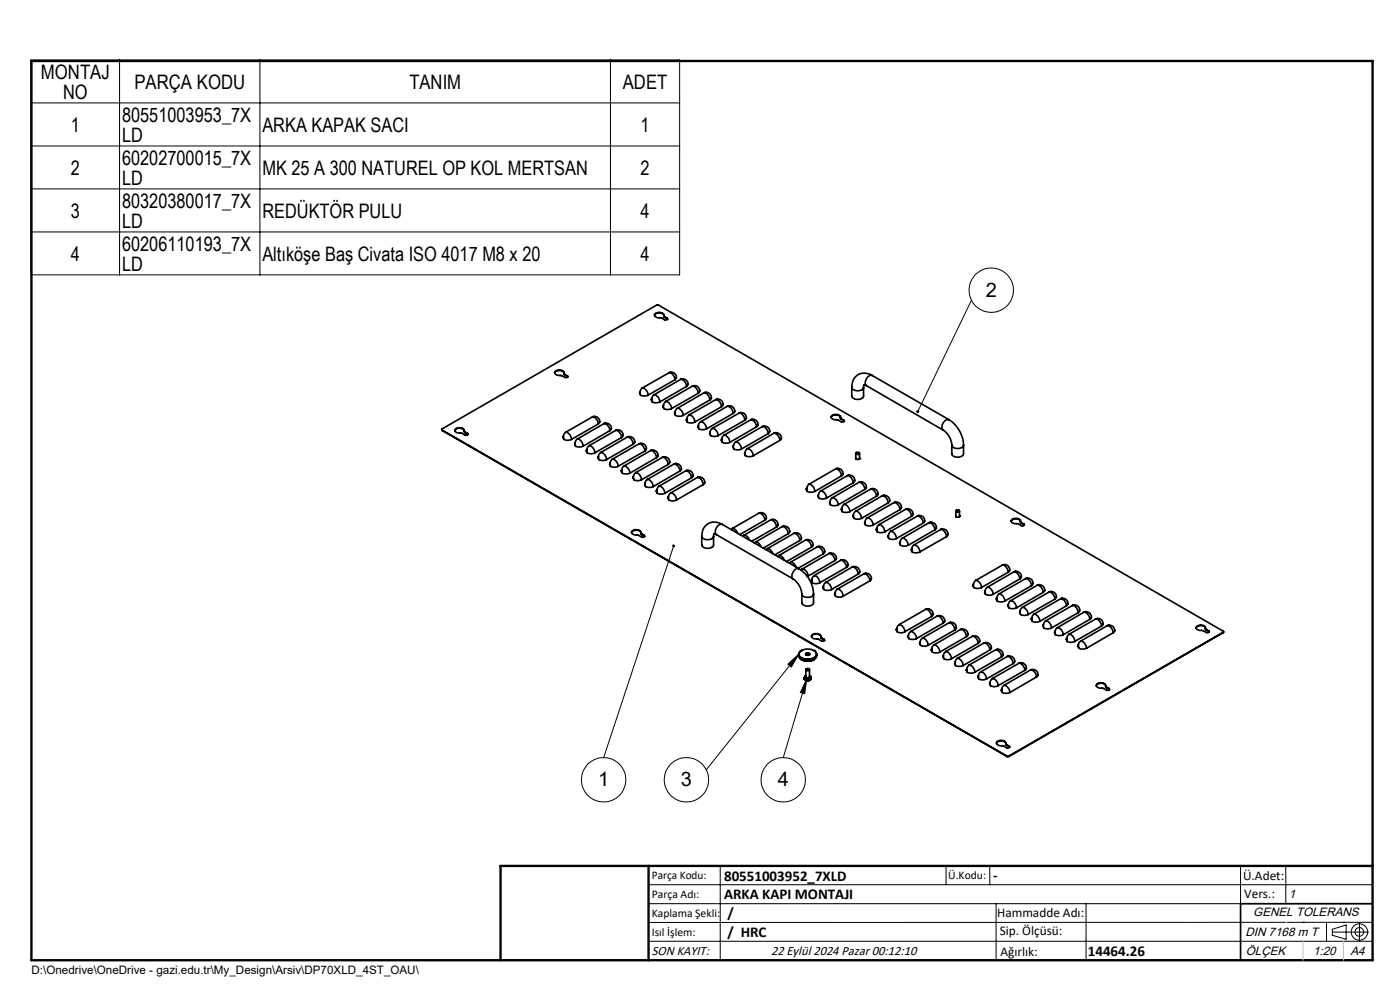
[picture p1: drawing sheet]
<svg xmlns="http://www.w3.org/2000/svg" width="297mm" height="210mm" viewBox="0 0 297 210" stroke-linecap="round" stroke-linejoin="round" font-family="sans-serif">
<g fill="none" stroke="#000" stroke-width=".35">
<path d="M117.7 79.1a1.19 1.19 0 0 1 2 0M119.7 79.2a1.11 1.11 0 0 0-1-.7 1.11 1.11 0 0 0-1 .5 1.6 1.6 0 0 0 1.4 .7l.7 .3a.32 .32 0 0 0 .4 .2 .32 .32 0 0 0 .2-.5M119.7 79.2l.1 .2M119.7 79.2l.1 .3M119.8 79.4l.6 .3M119.8 79.4v.1M119.8 79.5l.6 .3M120.4 79.8l.1 .1M120.4 79.7v.1M138.9 66.9a1.19 1.19 0 0 1 1.9 0M140.8 66.9a1.09 1.09 0 0 0-1.7-.5 .5 .5 0 0 0-.2 .6 .5 .5 0 0 0 .5 .4h.8l.8 .4a.38 .38 0 0 0 .4 .1 .38 .38 0 0 0 .2-.4h-.1M140.8 66.9l.2 .3"/>
<path d="M140.8 66.9l.2 .4M141 67.2l.5 .3M141 67.2v.1M141 67.3l.5 .3M141.5 67.6l.1 .1M141.5 67.5v.1M142 79a1.01 1.01 0 0 1 1.2 .3 1.01 1.01 0 0 1 .1 1.2l-.1 .1M142 79a1.5 1.5 0 0 1 1.2 1.6M142 79l-5.7 3.3M185 79.6a2.73 2.73 0 0 0-3-.1 2.73 2.73 0 0 0-1.3 2.7M185 79.6a1.43 1.43 0 0 0-1.2 2.2M185 79.6l16.3 9.4"/>
<path d="M93.7 91.1l.1 .2M93.8 91.2v-.2l45.8-26.3 119.9 69.2v.2M93.8 91.2l119.8 69.2M93.8 91.2v.1M93.8 91.3l119.8 69.2M96.5 91.4a1.22 1.22 0 0 1 2 0M98.5 91.4a1.13 1.13 0 0 0-1.9-.3 .65 .65 0 0 0 .1 .7 .65 .65 0 0 0 .7 .1h.6l.6 .4a.33 .33 0 0 0 .5 .1 .33 .33 0 0 0 .1-.5M98.5 91.4l.1 .2M98.5 91.4l.1 .3M98.6 91.6l.6 .3M98.6 91.6v.1M98.6 91.7l.6 .4"/>
<path d="M99.2 92.1l.1 .1M99.2 91.9v.2M119.5 92.5l-.1 .2 .2 .3M119.5 92.6v.2M120 91.7a1.07 1.07 0 0 0-.2 1.6l.6 .1 .8-.2M120 91.7a1.56 1.56 0 0 1 1.2 1.5M122 94l-.1 .2M122 93.9v.6M122.5 93.1a1.11 1.11 0 0 0-.2 1.6l.8 .1 .6-.2M122.5 93.1a1.48 1.48 0 0 1 1.2 1.5M124.5 95.5l-.1 .2M124.5 95.3v.6"/>
<path d="M125 94.5a1.11 1.11 0 0 0-.3 1.7l.7 .1 .8-.2M125 94.5a1.5 1.5 0 0 1 1.2 1.6M125.7 88.4a1.02 1.02 0 0 1 1.2 .3 1.02 1.02 0 0 1 .1 1.1l-.1 .1M125.7 88.4a1.5 1.5 0 0 1 1.2 1.5M125.7 88.4l-5.7 3.3M126.9 89.9l-5.7 3.3M127 96.8l-.1 .3 .1 .2M127 96.9l-.1 .2M127.5 96a1.07 1.07 0 0 0-.3 1.6l.9 .1 .6-.2M127.5 96a1.5 1.5 0 0 1 1.2 1.5M128.2 89.8a1.02 1.02 0 0 1 1.1 .3 1.02 1.02 0 0 1 .2 1.2l-.1 .1M128.2 89.8a1.5 1.5 0 0 1 1.2 1.6"/>
<path d="M128.2 89.8l-5.7 3.3M129.4 91.4l-5.7 3.2M129.4 98.2l-.1 .3 .2 .2M129.4 98.3l-.1 .2M129.9 97.4a1.11 1.11 0 0 0-.2 1.6l.6 .1 .8-.2M129.9 97.4a1.5 1.5 0 0 1 1.2 1.5M130.6 91.3a1 1 0 0 1 1.3 .2 1 1 0 0 1 0 1.3M130.6 91.3a1.56 1.56 0 0 1 1.3 1.5M130.6 91.3l-5.6 3.2M131.9 92.8l-5.7 3.3M131.9 99.6l-.1 .3 .1 .3M131.9 99.8l-.1 .1"/>
<path d="M132.4 98.8a1.07 1.07 0 0 0-.2 1.6l.8 .1 .6-.1M132.4 98.8a1.56 1.56 0 0 1 1.2 1.6M133.1 92.7a1.04 1.04 0 0 1 1.2 .2 1.04 1.04 0 0 1 .2 1.2l-.2 .1M133.1 92.7a1.56 1.56 0 0 1 1.2 1.5M133.1 92.7l-5.6 3.3M134.3 94.2l-5.6 3.3M135.6 94.1a1.03 1.03 0 0 1 1.2 .2 1.03 1.03 0 0 1 .1 1.3l-.1 .1M135.6 94.1a1.56 1.56 0 0 1 1.2 1.6M135.6 94.1l-5.7 3.3M135.8 83.1l-.1 .3 .1 .2M135.8 83.2l-.1 .2M136.3 82.3a1.07 1.07 0 0 0-.2 1.6l.6 .1 .8-.2"/>
<path d="M136.3 82.3a1.56 1.56 0 0 1 1.2 1.5M136.8 95.7l-5.7 3.2M138 95.6a1.04 1.04 0 0 1 1.2 .2 1.04 1.04 0 0 1 .2 1.2l-.1 .1M138 95.6a1.56 1.56 0 0 1 1.3 1.5M138 95.6l-5.6 3.2M138.3 84.7l-.1 .1M138.3 84.5v.5M138.7 83.7a1.11 1.11 0 0 0-.2 1.6l.9 .1 .6-.1M138.7 83.7a1.48 1.48 0 0 1 1.3 1.6M139.3 97.1l-5.7 3.3M140.5 97a1.01 1.01 0 0 1 1.2 .2 1.01 1.01 0 0 1 .2 1.2l-.2 .1M140.5 97a1.5 1.5 0 0 1 1.2 1.5"/>
<path d="M140.5 97l-5.6 3.3M140.7 86.1v.2M140.8 86v.5M141.3 85.2a1.11 1.11 0 0 0-.3 1.6l.6 .1 .9-.2M141.3 85.2a1.5 1.5 0 0 1 1.2 1.5M141.7 98.5l-5.6 3.3M143 98.4a1.02 1.02 0 0 1 1.2 .2 1.02 1.02 0 0 1 .2 1.2l-.2 .1M143 98.4a1.5 1.5 0 0 1 1.2 1.5M143 98.4l-5.7 3.3M143.2 80.6l-5.7 3.2M143.2 87.4l-.1 .4 .2 .1M143.2 87.5l-.1 .2"/>
<path d="M143.7 86.6a1.07 1.07 0 0 0-.2 1.6l.9 .1 .5-.2M143.7 86.6a1.5 1.5 0 0 1 1.2 1.5M144.2 99.9l-5.6 3.3M144.4 80.5a1.02 1.02 0 0 1 1.2 .2 1.02 1.02 0 0 1 .2 1.2l-.2 .1M144.4 80.5a1.5 1.5 0 0 1 1.2 1.5M144.4 80.5l-5.7 3.2M145.5 99.9a.98 .98 0 0 1 1.2 .2 .98 .98 0 0 1 0 1.3M145.5 99.9a1.5 1.5 0 0 1 1.2 1.5M145.5 99.9l-5.7 3.2M145.6 82l-5.6 3.3M145.7 88.8l-.1 .3 .1 .3M145.7 88.9l-.1 .2"/>
<path d="M146.2 88a1.11 1.11 0 0 0-.3 1.6l.7 .1 .8-.2M146.2 88a1.5 1.5 0 0 1 1.2 1.5M146.9 81.9a.99 .99 0 0 1 1.3 .2 .99 .99 0 0 1-.1 1.3M146.9 81.9a1.56 1.56 0 0 1 1.2 1.5M146.9 81.9l-5.6 3.3M148.1 83.4l-5.6 3.3M148.2 90.2l-.1 .3 .1 .3M148.2 90.4l-.1 .1M148.7 89.5a1.07 1.07 0 0 0-.3 1.5l.9 .1 .6-.1M148.7 89.5a1.56 1.56 0 0 1 1.2 1.5M149.4 83.3a1.04 1.04 0 0 1 1.2 .2 1.04 1.04 0 0 1 .1 1.2l-.1 .1M149.4 83.3a1.56 1.56 0 0 1 1.2 1.5"/>
<path d="M149.4 83.3l-5.7 3.3M150.6 84.8l-5.7 3.3M150.6 91.7l-.1 .2 .2 .3M150.6 91.8v.2M151.1 90.9a1.07 1.07 0 0 0-.2 1.6l.7 .1 .8-.2M151.1 90.9a1.56 1.56 0 0 1 1.3 1.5M151.8 84.8a1.03 1.03 0 0 1 1.3 .2 1.03 1.03 0 0 1 .1 1.2l-.1 .1M151.8 84.8a1.56 1.56 0 0 1 1.3 1.5M151.8 84.8l-5.6 3.2M153.1 86.3l-5.7 3.2M153.1 93.2l-.1 .2M153.1 93.1v.5"/>
<path d="M153.6 92.3a1.04 1.04 0 0 0-.2 1.6l.8 .1 .6-.2M153.6 92.3a1.56 1.56 0 0 1 1.2 1.5M154.3 86.2a1.04 1.04 0 0 1 1.2 .2 1.04 1.04 0 0 1 .2 1.2l-.2 .1M154.3 86.2a1.48 1.48 0 0 1 1.2 1.5M154.3 86.2l-5.6 3.3M155.5 87.7l-5.6 3.3M155.6 94.6l-.1 .3M155.6 94.5v.6M156.1 93.7a1.11 1.11 0 0 0-.2 1.6l.6 .2 .8-.3M156.1 93.7a1.5 1.5 0 0 1 1.2 1.5M156.8 87.6a1.01 1.01 0 0 1 1.2 .2 1.01 1.01 0 0 1 .2 1.2l-.2 .1M156.8 87.6a1.5 1.5 0 0 1 1.2 1.5"/>
<path d="M156.8 87.6l-5.7 3.3M158 89.1l-5.6 3.3M158 96.1v.2M158.1 95.9l-.1 .4 .1 .2M158.6 95.2a1.07 1.07 0 0 0-.3 1.6l.9 .1 .6-.2M158.6 95.2a1.5 1.5 0 0 1 1.2 1.5M159.3 89a1.02 1.02 0 0 1 1.2 .3 1.02 1.02 0 0 1 .1 1.1l-.1 .1M159.3 89a1.5 1.5 0 0 1 1.2 1.5M159.3 89l-5.7 3.3M160.5 90.5l-5.7 3.3M161.7 90.5a.98 .98 0 0 1 1.3 .2 .98 .98 0 0 1-.1 1.3M161.7 90.5a1.5 1.5 0 0 1 1.2 1.5"/>
<path d="M161.7 90.5l-5.6 3.2M162.9 92l-5.6 3.2M164.2 91.9a1.04 1.04 0 0 1 1.2 .2 1.04 1.04 0 0 1 .2 1.2l-.1 .1M164.2 91.9a1.56 1.56 0 0 1 1.3 1.5M164.2 91.9l-5.6 3.3M165.5 93.4l-5.7 3.3M176.3 88.5a1.22 1.22 0 0 1 2 0M177.3 99.4a1.02 1.02 0 0 1 1.2 .3 1.02 1.02 0 0 1 .1 1.2l-.1 .1M177.3 99.4a1.5 1.5 0 0 1 1.2 1.6M177.3 99.4l-5.7 3.3M178.3 88.5a1.13 1.13 0 0 0-1.9-.2 .65 .65 0 0 0 .2 .6 .65 .65 0 0 0 .7 .1l.5 .1 .6 .4a.32 .32 0 0 0 .5 .1 .32 .32 0 0 0 .1-.5M178.3 88.5l.1 .3"/>
<path d="M178.3 88.6l.1 .3M178.4 88.8l.6 .3M178.4 88.8v.1M178.4 88.9l.6 .3M179 89.2l.1 .2M179 89.1v.1M180.7 82.2v1.8a1.43 1.43 0 0 0 2.5 0v-1.8M180.7 82.2a1.43 1.43 0 0 0 2.5 0M181.5 97.3h.1M181.5 97.1a.42 .42 0 0 0 .4 .4 .42 .42 0 0 0 .5-.4M181.5 96.2v1.1M181.7 96h.1a.28 .28 0 0 1 .3-.1 .28 .28 0 0 1 .1 .4h-.5z"/>
<path d="M181.7 96h.1M182.2 96a.23 .23 0 0 1 .1 .3 .23 .23 0 0 1-.3 .1l-.5-.2 .2-.2M182.4 97.3h.1M182.4 96.2v1.1M183.8 81.8a.35 .35 0 0 0-.5-.1 .35 .35 0 0 0-.1 .5M183.8 81.8l16.3 9.4M200.1 91.2a4.3 4.3 0 0 1 1.8 3.2v1.9a1.43 1.43 0 0 0 2.2 .4l.3-.3v-2M201.3 89a6.8 6.8 0 0 1 3.1 5.4M201.3 89a1.45 1.45 0 0 0-1.2 2.2M204.4 94.4a1.4 1.4 0 0 1-2.2 .5l-.3-.5M134 113a1.19 1.19 0 0 1 2 0M134.4 101.1l-.1 .2 .1 .3"/>
<path d="M134.4 101.2l-.1 .2M134.9 100.3a1.07 1.07 0 0 0-.2 1.6l.6 .1 .8-.2M134.9 100.3a1.56 1.56 0 0 1 1.2 1.5M136 113.1l.1 .3M136.1 113.2a1.07 1.07 0 0 0-1-.9 1.07 1.07 0 0 0-1.1 .7 1.91 1.91 0 0 0 1.5 .6l.6 .3a.32 .32 0 0 0 .4 .1 .32 .32 0 0 0 .2-.4M136.1 113.2l.6 .4M136.1 113.2v.2M136.1 113.4l.6 .3M136.7 113.7l.1 .1M136.7 113.6v.1M136.8 102.6v.2M136.9 102.5v.5"/>
<path d="M137.3 101.7a1.04 1.04 0 0 0-.2 1.6l.9 .1 .6-.2M137.3 101.7a1.56 1.56 0 0 1 1.3 1.5M139.3 104.1l-.1 .1M139.3 103.9v.5M139.8 103.1a1.11 1.11 0 0 0-.2 1.6l.6 .1 .8-.2M139.8 103.1a1.5 1.5 0 0 1 1.2 1.5M141.8 105.5l-.1 .1M141.8 105.3l-.1 .4 .2 .2M142.3 104.6a1.07 1.07 0 0 0-.2 1.5l.8 .1 .6-.1M142.3 104.6a1.5 1.5 0 0 1 1.2 1.5M146.7 101.4l-5.7 3.2M148 101.3a1.04 1.04 0 0 1 1.2 .2 1.04 1.04 0 0 1 .1 1.2l-.1 .1"/>
<path d="M148 101.3a1.56 1.56 0 0 1 1.2 1.5M148 101.3l-5.7 3.3M148.9 113.8v1.8a1.52 1.52 0 0 0 2.4 .2l.1-2M148.9 113.8a1.5 1.5 0 0 0 2.5 0M149.2 102.8l-5.7 3.3M152 113.4a.31 .31 0 0 0-.4-.2 .31 .31 0 0 0-.2 .3v.3M152 113.4l16.2 9.4M153.2 111.3a2.75 2.75 0 0 0-3-.2 2.75 2.75 0 0 0-1.3 2.7M153.2 111.3a1.43 1.43 0 0 0-1.2 2.1M153.2 111.3l16.3 9.3M155.4 112.1l-.3 .3M155.4 112.1a1.48 1.48 0 0 1 1.1 1"/>
<path d="M157.9 113.5l-.3 .3M157.9 113.5a1.37 1.37 0 0 1 1.1 1.1M160.3 115l-.2 .2M160.3 115a1.39 1.39 0 0 1 1.2 1M161 108.8a1.02 1.02 0 0 1 1.2 .2 1.02 1.02 0 0 1 .2 1.2l-.2 .1M161 108.8a1.5 1.5 0 0 1 1.2 1.5M161 108.8l-5.6 3.3M162.2 110.3l-5.2 3.1M162.8 116.4l-.3 .2M162.8 116.4a1.37 1.37 0 0 1 1.1 1M163.5 110.3a1 1 0 0 1 1.3 .2 1 1 0 0 1-.1 1.3M163.5 110.3a1.56 1.56 0 0 1 1.2 1.5"/>
<path d="M163.5 110.3l-5.6 3.2M164.7 111.8l-5.2 3M165.3 117.8l-.3 .3M165.3 117.8a1.39 1.39 0 0 1 1.1 1M166 111.7a1.04 1.04 0 0 1 1.2 .2 1.04 1.04 0 0 1 .2 1.2l-.2 .1M166 111.7a1.56 1.56 0 0 1 1.2 1.5M166 111.7l-5.7 3.3M167.2 113.2l-5.3 3.1M167.7 119.2l-.2 .3M167.7 119.2a1.37 1.37 0 0 1 1.2 1.1M168.5 113.1a1.04 1.04 0 0 1 1.2 .2 1.04 1.04 0 0 1 .1 1.2l-.1 .1M168.5 113.1a1.56 1.56 0 0 1 1.2 1.5"/>
<path d="M168.5 113.1l-5.7 3.3M169.7 114.6l-5.3 3.1M170.9 114.5a1.04 1.04 0 0 1 1.2 .2 1.04 1.04 0 0 1 .2 1.2l-.1 .2M170.9 114.5a1.48 1.48 0 0 1 1.3 1.6M170.9 114.5l-5.6 3.3M171.1 103.6v.2M171.2 103.5v.5M171.6 102.7a1.11 1.11 0 0 0-.2 1.6l.9 .1 .6-.2M171.6 102.7a1.48 1.48 0 0 1 1.3 1.5M172.2 116.1l-5.3 3M173.4 116a1.02 1.02 0 0 1 1.2 .2 1.02 1.02 0 0 1 .2 1.2l-.2 .1M173.4 116a1.5 1.5 0 0 1 1.2 1.5"/>
<path d="M173.4 116l-5.7 3.2M173.6 105.1l-.1 .2M173.6 104.9v.6M174.1 104.1a1.11 1.11 0 0 0-.2 1.7l.6 .1 .8-.3M174.1 104.1a1.5 1.5 0 0 1 1.2 1.5M174.6 117.5l-5.3 3M175.9 117.4a1.02 1.02 0 0 1 1.2 .2 1.02 1.02 0 0 1 .1 1.2l-.1 .1M175.9 117.4a1.5 1.5 0 0 1 1.2 1.5M175.9 117.4l-5.7 3.3M176.1 106.4l-.1 .2 .1 .3M176.1 106.5l-.1 .2M176.6 105.6a1.07 1.07 0 0 0-.2 1.6l.8 .1 .6-.2"/>
<path d="M176.6 105.6a1.5 1.5 0 0 1 1.2 1.5M177.1 118.9l-5.7 3.3M178.4 118.8a1.04 1.04 0 0 1 1.2 .2 1.04 1.04 0 0 1 .1 1.3l-.1 .1M178.4 118.8a1.5 1.5 0 0 1 1.2 1.6M178.4 118.8l-5.7 3.3M178.5 101l-5.6 3.2M178.6 107.8l-.1 .2 .1 .3M178.6 107.9l-.1 .2M179.1 107a1.11 1.11 0 0 0-.3 1.6l.7 .1 .8-.2M179.1 107a1.56 1.56 0 0 1 1.2 1.5M179.8 100.9a.99 .99 0 0 1 1.2 .2 .99 .99 0 0 1 0 1.3M179.8 100.9a1.56 1.56 0 0 1 1.2 1.5"/>
<path d="M179.8 100.9l-5.7 3.2M181 102.4l-5.7 3.2M181 109.2l-.1 .3 .2 .2M181 109.4l-.1 .1M181.5 108.4a1.04 1.04 0 0 0-.2 1.6l.9 .1 .6-.1M181.5 108.4a1.56 1.56 0 0 1 1.3 1.6M182.2 102.3a1.04 1.04 0 0 1 1.2 .2 1.04 1.04 0 0 1 .2 1.2l-.1 .1M182.2 102.3a1.56 1.56 0 0 1 1.3 1.5M182.2 102.3l-5.6 3.3M183.5 103.8l-5.7 3.3M183.5 110.7l-.1 .2 .2 .3M183.5 110.8l-.1 .2"/>
<path d="M184 109.8a1.07 1.07 0 0 0-.2 1.7l.6 .1 .8-.2M184 109.8a1.56 1.56 0 0 1 1.2 1.6M184.7 103.7a1.03 1.03 0 0 1 1.2 .2 1.03 1.03 0 0 1 .2 1.3l-.2 .1M184.7 103.7a1.56 1.56 0 0 1 1.2 1.6M184.7 103.7l-5.6 3.3M185.9 105.3l-5.6 3.2M186 112.2l-.1 .2M186 112.1v.5M186.5 111.3a1.04 1.04 0 0 0-.2 1.6l.8 .1 .6-.2M186.5 111.3a1.48 1.48 0 0 1 1.2 1.5M187.2 105.2a1.04 1.04 0 0 1 1.2 .2 1.04 1.04 0 0 1 .2 1.2l-.2 .1M187.2 105.2a1.48 1.48 0 0 1 1.2 1.5"/>
<path d="M187.2 105.2l-5.7 3.2M188.4 106.7l-5.6 3.3M188.5 113.7l-.1 .1M188.5 113.5v.5M189 112.7a1.11 1.11 0 0 0-.3 1.6l.7 .1 .8-.2M189 112.7a1.5 1.5 0 0 1 1.2 1.5M189.7 106.6a1.02 1.02 0 0 1 1.2 .2 1.02 1.02 0 0 1 .1 1.2l-.1 .1M189.7 106.6a1.5 1.5 0 0 1 1.2 1.5M189.7 106.6l-5.7 3.2M190.9 108.1l-5.7 3.3M191 114.9l-.1 .4 .1 .2M191 115.1l-.1 .1"/>
<path d="M191.5 114.2a1.07 1.07 0 0 0-.3 1.5l.9 .1 .6-.1M191.5 114.2a1.5 1.5 0 0 1 1.2 1.5M192.2 108a1.02 1.02 0 0 1 1.1 .2 1.02 1.02 0 0 1 .2 1.2l-.1 .1M192.2 108a1.5 1.5 0 0 1 1.2 1.5M192.2 108l-5.7 3.3M193.4 109.5l-5.7 3.3M193.4 116.4l-.1 .2 .2 .3M193.4 116.5l-.1 .2M193.9 115.6a1.11 1.11 0 0 0-.2 1.6l.6 .1 .8-.2M193.9 115.6a1.5 1.5 0 0 1 1.2 1.5M194.6 109.5a1.03 1.03 0 0 1 1.2 .1 1.03 1.03 0 0 1 .2 1.3l-.2 .1M194.6 109.5a1.5 1.5 0 0 1 1.2 1.5"/>
<path d="M194.6 109.5l-5.6 3.2M195.8 111l-5.6 3.2M197.1 110.9a1.04 1.04 0 0 1 1.2 .2 1.04 1.04 0 0 1 .2 1.2l-.2 .1M197.1 110.9a1.56 1.56 0 0 1 1.2 1.5M197.1 110.9l-5.6 3.3M198.3 112.4l-5.6 3.3M199.6 112.3a1.03 1.03 0 0 1 1.2 .2 1.03 1.03 0 0 1 .1 1.2l-.1 .1M199.6 112.3a1.56 1.56 0 0 1 1.2 1.5M199.6 112.3l-5.7 3.3M200.8 113.8l-5.7 3.3M202.7 109.5h.1M202.8 109.4a.39 .39 0 0 0 .4 .3 .39 .39 0 0 0 .4-.3"/>
<path d="M202.8 108.4v1.2M202.9 108.3h.5a.28 .28 0 0 1-.2 .3 .28 .28 0 0 1-.3-.3zM202.9 108.2a.32 .32 0 0 0 .2 .5 .32 .32 0 0 0 .4-.4l-.1-.1M203.6 109.5h.1M203.6 108.4v1.2M212.7 119.9a1.03 1.03 0 0 1 1.2 .2 1.03 1.03 0 0 1 .1 1.2l-.1 .1M212.7 119.9a1.56 1.56 0 0 1 1.2 1.5M212.7 119.9l-5.7 3.2M214.5 110.6a1.19 1.19 0 0 1 2 0M216.5 110.6a1.13 1.13 0 0 0-1-.7 1.13 1.13 0 0 0-1 .6 1.46 1.46 0 0 0 1.5 .6l.6 .4a.33 .33 0 0 0 .5 .1 .33 .33 0 0 0 .1-.4M216.5 110.6l.1 .2M216.5 110.6l.1 .4"/>
<path d="M216.6 110.8l.6 .4M216.6 110.8v.2M216.6 111l.6 .3M217.2 111.3l.1 .1M217.2 111.2v.1M168.2 122.8a4.3 4.3 0 0 1 1.9 3.2M169.4 138.8a1.36 1.36 0 0 0 1.6 1.4h.8l.9-.3M169.5 120.6a6.8 6.8 0 0 1 3.1 5.4M169.5 120.6a1.43 1.43 0 0 0-1.3 2.2M169.8 138.2a2.48 2.48 0 0 1 3.4 .4 1.38 1.38 0 0 1-1.7 1.2 1.64 1.64 0 0 1-2-1.2zM170 138h.1M170 138a.88 .88 0 0 0-.5 1 .88 .88 0 0 0 .8 .7l1.2 .2 1.2-.3"/>
<path d="M170 139.9l.3 .1a2.75 2.75 0 0 0 2.4-.1M170.1 126v1.8a1.4 1.4 0 0 0 2.5 0v-1.8M170.1 126a1.43 1.43 0 0 0 2.2 .5l.3-.5M170.2 120.7l-.3 .2M170.2 120.7a1.56 1.56 0 0 1 1.2 1.5M170.9 138.7a.46 .46 0 0 1 .5-.2 .46 .46 0 0 1 .3 .4 .54 .54 0 0 1-.8-.2zM171.4 122.2l-.1 .1M171.6 139h-.6a.27 .27 0 0 1 0-.4 .27 .27 0 0 1 .3-.1l.4 .2v.3M172.2 135a1.19 1.19 0 0 1 1.9 0M172.2 123l-.1 .2M172.2 122.9v.5M172.7 138h.1"/>
<path d="M172.7 138a.82 .82 0 0 1 .5 .8 .82 .82 0 0 1-.5 .8M172.7 122.1a1.11 1.11 0 0 0-.2 1.6l.8 .1 .6-.2M172.7 122.1a1.5 1.5 0 0 1 1.2 1.5M173.2 138.8l-.1 .8-.4 .3M174.1 135a1.09 1.09 0 0 0-1.7-.5 .5 .5 0 0 0-.2 .6 .5 .5 0 0 0 .5 .4l.9 .1 .7 .4a.32 .32 0 0 0 .4 .1 .32 .32 0 0 0 .1-.5M174.1 135l.2 .3M174.1 135.1l.2 .3M174.3 135.3l.5 .3M174.3 135.3v.1M174.3 135.4l.5 .3M174.7 124.3l-.1 .4 .1 .2M174.7 124.5l-.1 .1"/>
<path d="M174.8 135.7l.1 .1M174.8 135.6v.1M175.2 123.5a1.07 1.07 0 0 0-.3 1.6l.9 .1 .6-.1M175.2 123.5a1.5 1.5 0 0 1 1.2 1.6M177.2 125.8l-.1 .2 .1 .3M177.2 125.9l-.1 .2M177.7 124.9a1.11 1.11 0 0 0-.3 1.7l.9 .1 .6-.2M177.7 124.9a1.5 1.5 0 0 1 1.2 1.6M179.6 120.4l-5.7 3.2M180.8 120.3a1.04 1.04 0 0 1 1.2 .2 1.04 1.04 0 0 1 .2 1.2l-.1 .1M180.8 120.3a1.56 1.56 0 0 1 1.3 1.5M180.8 120.3l-5.6 3.2"/>
<path d="M182.1 121.8l-5.7 3.3M183.3 121.7a1.04 1.04 0 0 1 1.2 .2 1.04 1.04 0 0 1 .2 1.2l-.2 .1M183.3 121.7a1.56 1.56 0 0 1 1.2 1.5M183.3 121.7l-5.6 3.2M184.5 123.2l-5.6 3.3M190.2 133.4l-.1 .2M190.3 133.3l-.2 .4 .2 .1M190.7 132.5a1.12 1.12 0 0 0-.2 1.6l.9 .1 .5-.2M190.7 132.5a1.5 1.5 0 0 1 1.2 1.5M192.7 134.7l-.1 .3 .2 .3M192.7 134.9l-.1 .1M193.2 133.9a1.07 1.07 0 0 0-.2 1.6l.9 .1 .5-.1"/>
<path d="M193.2 133.9a1.5 1.5 0 0 1 1.2 1.6M195.2 136.2l-.1 .2 .1 .3M195.2 136.3l-.1 .2M195.7 135.4a1.12 1.12 0 0 0-.3 1.6l.9 .1 .6-.2M195.7 135.4a1.56 1.56 0 0 1 1.2 1.5M196.4 129.2a1.04 1.04 0 0 1 1.2 .3 1.04 1.04 0 0 1 .2 1.2l-.2 .1M196.4 129.2a1.56 1.56 0 0 1 1.2 1.6M196.4 129.2l-5.7 3.3M197.6 130.8l-5.7 3.2M197.7 137.6l-.1 .3 .1 .2M197.7 137.7l-.1 .2M198.2 136.8a1.04 1.04 0 0 0-.3 1.6l.9 .1 .6-.2"/>
<path d="M198.2 136.8a1.56 1.56 0 0 1 1.2 1.5M198.9 130.7a1.04 1.04 0 0 1 1.2 .2 1.04 1.04 0 0 1 .1 1.2l-.1 .1M198.9 130.7a1.56 1.56 0 0 1 1.2 1.5M198.9 130.7l-5.7 3.2M200.1 132.2l-5.7 3.3M200.1 139l-.1 .3 .2 .3M200.1 139.2v.1M200.6 138.2a1.09 1.09 0 0 0-.2 1.6l.9 .1 .6-.2M200.6 138.2a1.56 1.56 0 0 1 1.3 1.5M201.3 132.1a1.04 1.04 0 0 1 1.2 .2 1.04 1.04 0 0 1 .2 1.2l-.1 .1M201.3 132.1a1.56 1.56 0 0 1 1.3 1.5M201.3 132.1l-5.6 3.3"/>
<path d="M202.6 133.6l-5.7 3.3M203.1 139.7a1.11 1.11 0 0 0-.2 1.5l.8 .1 .6-.1M203.1 139.7a1.48 1.48 0 0 1 1.2 1.5M203.8 133.5a1.04 1.04 0 0 1 1.2 .2 1.04 1.04 0 0 1 .2 1.2l-.2 .1M203.8 133.5a1.48 1.48 0 0 1 1.2 1.5M203.8 133.5l-5.6 3.3M205 135l-5.6 3.3M206.3 135a1.02 1.02 0 0 1 1.2 .2 1.02 1.02 0 0 1 .1 1.2l-.1 .1M206.3 135a1.5 1.5 0 0 1 1.2 1.5M206.3 135l-5.7 3.2M206.5 124.1l-.1 .1M206.5 123.9l-.1 .4 .2 .2"/>
<path d="M207 123.1a1.11 1.11 0 0 0-.2 1.6l.6 .1 .8-.2M207 123.1a1.5 1.5 0 0 1 1.2 1.5M207.5 136.5l-5.6 3.2M208.8 136.4a1.02 1.02 0 0 1 1.2 .2 1.02 1.02 0 0 1 .1 1.2l-.1 .1M208.8 136.4a1.5 1.5 0 0 1 1.2 1.5M208.8 136.4l-5.7 3.3M209 125.3l-.1 .3 .1 .3M209 125.5l-.1 .2M209.5 124.6a1.07 1.07 0 0 0-.3 1.5l.9 .2 .6-.2M209.5 124.6a1.5 1.5 0 0 1 1.2 1.5M210 137.9l-5.7 3.3M211.2 137.8a1 1 0 0 1 1.3 .3 1 1 0 0 1 0 1.2"/>
<path d="M211.2 137.8a1.56 1.56 0 0 1 1.3 1.5M211.2 137.8l-5.6 3.3M211.5 126.8l-.2 .2 .2 .3M211.5 126.9l-.2 .2M211.9 126a1.11 1.11 0 0 0-.2 1.6l.7 .1 .8-.2M211.9 126a1.56 1.56 0 0 1 1.3 1.5M212.5 139.3l-5.7 3.3M213.7 139.2a1.04 1.04 0 0 1 1.2 .2 1.04 1.04 0 0 1 .2 1.2l-.2 .1M213.7 139.2a1.56 1.56 0 0 1 1.2 1.5M213.7 139.2l-5.6 3.3M213.9 121.4l-5.7 3.2M213.9 128.2l-.1 .2 .2 .4"/>
<path d="M213.9 128.3l-.1 .2M214.4 127.4a1.04 1.04 0 0 0-.2 1.6l.9 .1 .6-.2M214.4 127.4a1.56 1.56 0 0 1 1.3 1.5M215.1 121.3a1.04 1.04 0 0 1 1.2 .2 1.04 1.04 0 0 1 .2 1.2l-.1 .1M215.1 121.3a1.56 1.56 0 0 1 1.3 1.5M215.1 121.3l-5.6 3.3M216.4 122.8l-5.7 3.3M216.4 129.6l-.1 .3 .1 .3M216.4 129.8l-.1 .2M216.9 128.8a1.07 1.07 0 0 0-.2 1.6l.6 .2 .8-.3M216.9 128.8a1.56 1.56 0 0 1 1.2 1.5M217.6 122.7a1.03 1.03 0 0 1 1.2 .2 1.03 1.03 0 0 1 .2 1.2l-.2 .1"/>
<path d="M217.6 122.7a1.56 1.56 0 0 1 1.2 1.5M217.6 122.7l-5.7 3.3M218.8 124.2l-5.6 3.3M218.9 131.2l-.1 .2M218.9 131v.6M219.4 130.3a1.11 1.11 0 0 0-.3 1.6l.9 .1 .6-.2M219.4 130.3a1.48 1.48 0 0 1 1.2 1.5M220.1 124.1a1.04 1.04 0 0 1 1.2 .2 1.04 1.04 0 0 1 .1 1.2l-.1 .2M220.1 124.1a1.48 1.48 0 0 1 1.2 1.6M220.1 124.1l-5.7 3.3M221.3 125.7l-5.6 3.2M221.3 132.6v.2"/>
<path d="M221.4 132.5v.5M221.9 131.7a1.11 1.11 0 0 0-.3 1.6l.6 .1 .9-.2M221.9 131.7a1.5 1.5 0 0 1 1.2 1.5M222.6 125.6a1.01 1.01 0 0 1 1.2 .2 1.01 1.01 0 0 1 .1 1.2l-.1 .1M222.6 125.6a1.5 1.5 0 0 1 1.2 1.5M222.6 125.6l-5.7 3.2M223.8 127.1l-5.7 3.2M223.8 133.9l-.1 .4 .2 .2M223.8 134l-.1 .2M224.3 133.1a1.07 1.07 0 0 0-.2 1.6l.9 .1 .5-.2M224.3 133.1a1.5 1.5 0 0 1 1.2 1.5M225 127a1.02 1.02 0 0 1 1.2 .2 1.02 1.02 0 0 1 .2 1.2l-.2 .1"/>
<path d="M225 127a1.5 1.5 0 0 1 1.2 1.5M225 127l-5.6 3.3M226.2 128.5l-5.6 3.3M226.3 135.4l-.1 .2 .1 .3M226.3 135.5l-.1 .2M226.8 134.5a1.11 1.11 0 0 0-.2 1.7l.6 .1 .8-.2M226.8 134.5a1.5 1.5 0 0 1 1.2 1.6M227.5 128.4a.99 .99 0 0 1 1.3 .3 .99 .99 0 0 1-.1 1.3M227.5 128.4a1.56 1.56 0 0 1 1.2 1.6M227.5 128.4l-5.6 3.3M228.7 130l-5.6 3.2M228.8 136.8l-.1 .2 .1 .3"/>
<path d="M228.8 136.9l-.1 .2M229.3 136a1.07 1.07 0 0 0-.3 1.6l.9 .1 .6-.2M229.3 136a1.56 1.56 0 0 1 1.2 1.5M230 129.8a1.04 1.04 0 0 1 1.2 .3 1.04 1.04 0 0 1 .2 1.2l-.2 .1M230 129.8a1.56 1.56 0 0 1 1.2 1.6M230 129.8l-5.7 3.3M231.2 131.4l-5.7 3.2M232.4 131.3a1.03 1.03 0 0 1 1.3 .2 1.03 1.03 0 0 1 .1 1.2l-.1 .1M232.4 131.3a1.56 1.56 0 0 1 1.3 1.5M232.4 131.3l-5.6 3.2M233.7 132.8l-5.7 3.3M234.9 132.7a1.04 1.04 0 0 1 1.2 .2 1.04 1.04 0 0 1 .2 1.2l-.2 .1"/>
<path d="M234.9 132.7a1.48 1.48 0 0 1 1.2 1.5M234.9 132.7l-5.6 3.3M236.1 134.2l-5.6 3.3M253.8 133.2a1.19 1.19 0 0 1 1.9 0M255.7 133.2a1.06 1.06 0 0 0-1.7-.4 .48 .48 0 0 0-.2 .6 .48 .48 0 0 0 .5 .3l.9 .1 .7 .4a.32 .32 0 0 0 .4 .1 .32 .32 0 0 0 .1-.5M255.7 133.2l.2 .3M255.7 133.3l.2 .3M255.9 133.5l.5 .3M255.9 133.5v.1M255.9 133.6l.5 .3M256.4 133.9l.1 .1M256.4 133.8v.1"/>
<path d="M259.5 134.1l-45.5 26.3M259.5 134.1v.1M259.5 134.2l-45.5 26.3M259.6 134l-.1 .2M170.6 143.8a.61 .61 0 0 0 .5 .6M170.6 143.8l.3 .1M170.7 143.6l.2 .3M170.7 143.6h.1M170.7 143.6l-.1 .2M170.9 143.9l.6 .1M170.9 143.9l.2 .2M170.9 143.3l-.1 .1"/>
<path d="M171 143.3a.34 .34 0 0 0-.3 .5 .34 .34 0 0 0 .5 .2 .44 .44 0 0 0 .6-.1 .44 .44 0 0 0 0-.6h-.1M171 142v1.6a.43 .43 0 0 0 .3 .2 .43 .43 0 0 0 .4-.2v-1.6M171 143.5a.4 .4 0 0 0 .2 .4 .4 .4 0 0 0 .5-.2v-.2M171.1 141.9v-.1a.26 .26 0 0 1 .4 0 .26 .26 0 0 1 .1 .3 .3 .3 0 0 1-.4 .1 .3 .3 0 0 1-.1-.3zM171.1 141.8a.2 .2 0 0 0-.1 .3 .2 .2 0 0 0 .2 .1 .32 .32 0 0 0 .3 0 .32 .32 0 0 0 .2-.3l-.1-.1M171.1 144.1v.3M171.5 144l-.4 .1M171.9 144.3l-.8 .1M171.9 144h-.4M171.9 144v.3M171.9 143.5h.2M172 143.6l-.1 .3-.4 .1"/>
<path d="M172 143.6h.1M172.1 143.5l-.2 .8M172.1 143.5l-.2 .5M202.6 140.6l-.1 .1M202.6 140.4v.6M205.1 142l-.1 .2M205.1 141.9v.5M205.6 141.1a1.12 1.12 0 0 0-.2 1.6l.8 .1 .6-.2M205.6 141.1a1.5 1.5 0 0 1 1.2 1.5M207.6 143.3l-.1 .4 .1 .2M207.6 143.4l-.1 .2M208.1 142.5a1.07 1.07 0 0 0-.3 1.6l.9 .1 .6-.2"/>
<path d="M208.1 142.5a1.5 1.5 0 0 1 1.2 1.5M210 144.7l-.1 .3 .2 .3M210 144.9l-.1 .2M210.5 143.9a1.12 1.12 0 0 0-.2 1.6l.9 .2 .5-.3M210.5 143.9a1.5 1.5 0 0 1 1.2 1.5M211.4 157.7a1.22 1.22 0 0 1 2 0M212.5 146.1l-.1 .3 .1 .3M212.5 146.3l-.1 .2M213 145.4a1.07 1.07 0 0 0-.2 1.6l.8 .1 .6-.2M213 145.4a1.56 1.56 0 0 1 1.2 1.5M213.4 157.8l.1 .3M213.5 157.9l-.1-.1a.7 .7 0 0 0-1-.8 .65 .65 0 0 0-.8 .2 .65 .65 0 0 0-.1 .7l.5 .2 .8 .1 .7 .4a.32 .32 0 0 0 .5 .1 .32 .32 0 0 0 .1-.4"/>
<path d="M213.5 157.9l.6 .4M213.5 157.9v.2M213.5 158.1l.6 .3M214.1 158.4l.1 .1M214.1 158.3v.1M214.9 140.7l-5.6 3.3M216.2 140.7a1.04 1.04 0 0 1 1.2 .2 1.04 1.04 0 0 1 .2 1.2l-.2 .1M216.2 140.7a1.56 1.56 0 0 1 1.2 1.5M216.2 140.7l-5.7 3.2M217.4 142.2l-5.7 3.2M218.7 142.1a1.04 1.04 0 0 1 1.2 .2 1.04 1.04 0 0 1 .1 1.2l-.1 .1M218.7 142.1a1.48 1.48 0 0 1 1.2 1.5"/>
<path d="M218.7 142.1l-5.7 3.3M219.9 143.6l-5.7 3.3M232.6 145.4a1.23 1.23 0 0 1 2 0M234.6 145.5l.1 .3M234.7 145.7a1.07 1.07 0 0 0-1-.9 1.07 1.07 0 0 0-1.1 .7 1.55 1.55 0 0 0 1.4 .5l.7 .4a.32 .32 0 0 0 .4 .1 .32 .32 0 0 0 .2-.5M234.7 145.7l.6 .3M234.7 145.7v.1M234.7 145.8l.6 .4M235.3 146.2l.1 .1M235.3 146v.2M213.6 160.4h.4M213.6 160.5h.4"/>
<path d="M213.6 160.4v.1M214 160.4v.1M291.2 191.7h-28v12"/>
</g>
<g fill="none" stroke="#000" stroke-width=".21">
<path d="M6.6 12.7h137.6v45.6h-137.6zM25.4 12.7v45.6M55.1 12.7v45.6M129.5 12.7v45.6M6.6 21.8h137.6M6.6 31h137.6M6.6 40.1h137.6M6.6 49.2h137.6M206.1 63.7l-11.4 23.6M142.9 115.8l-14.8 44.9M169.4 138.8l-19.6 24.5M167.1 140.9l2.3-2.1-1.5 2.7z"/>
<path d="M171.1 144.1l-.4 3.1-.9-.3zM171.1 144.1l-4.9 16.6M137.6 187.7h153.6M137.6 191.7h153.6M137.6 199.7h153.6M152.8 183.7v20M200.7 183.7v4M210 183.7v4M211.3 191.7v12M230.4 191.7v12M263.2 183.7v20M272.8 183.7v8"/>
<path d="M276.4 195.6h.1M281.4 195.6v4.1M282.6 197.7h7.8M282.6 197.1l3-.9v3l-3-.8zM285 195.6h.1M288.4 195.8v3.8M291.2 195.6l-153.6 .1"/>
<circle cx="210.3" cy="61.6" r="4.7"/>
<circle cx="128.1" cy="165.4" r="4.7"/>
<circle cx="145.6" cy="165.4" r="4.7"/>
<circle cx="166.2" cy="165.4" r="4.7"/>
<circle cx="288.4" cy="197.7" r="1.74"/>
<circle cx="288.4" cy="197.7" r=".93"/>
</g>
<path d="M106.2 203.7h185" fill="none" stroke="#000" stroke-width=".25"/>
<path d="M6.7 12.9h284.5v190.8h-284.5zM137.6 183.7v20M291.2 183.7h-185v20" fill="none" stroke="#000" stroke-width=".5"/>
<path d="M272.8 195.6h.1M276.4 199.7v4M285 199.7v4" fill="none" stroke="#c0c0c0" stroke-width=".21"/>
<path d="M194.5 87.1v.5l.2-.3-.1 .3a.32 .32 0 0 0 .4-.1 .32 .32 0 0 0-.1-.5 .32 .32 0 0 0-.4 .1zM171.1 144.1l-.4 3.1-.9-.3zM167.1 140.9l2.3-2.1-1.5 2.7zM142.6 115.6a.32 .32 0 0 0 .2 .5 .32 .32 0 0 0 .4-.2 .32 .32 0 0 0-.2-.4l-.1 .3 .1-.3z" fill="#000"/>
<g font-size="4.2">
<text x="8.7" y="16.7">MONTAJ</text>
<text x="13.4" y="20.9">NO</text>
<text x="28.5" y="18.8">PARÇA KODU</text>
<text x="86.8" y="18.8">TANIM</text>
<text x="132.1" y="18.8">ADET</text>
<text x="15" y="27.9">1</text>
<text x="25.9" y="25.8">80551003953_7X</text>
<text x="55.7" y="27.9">ARKA KAPAK SACI</text>
<text x="135.9" y="27.9">1</text>
<text x="25.9" y="30.1">LD</text>
<text x="25.9" y="34.9">60202700015_7X</text>
<text x="15" y="37.1">2</text>
<text x="25.9" y="39.2">LD</text>
<text x="55.7" y="37.1">MK 25 A 300 NATUREL OP KOL MERTSAN</text>
<text x="135.9" y="37.1">2</text>
<text x="15" y="46.2">3</text>
<text x="25.9" y="44.1">80320380017_7X</text>
<text x="55.7" y="46.2">REDÜKTÖR PULU</text>
<text x="135.9" y="46.2">4</text>
<text x="25.9" y="48.3">LD</text>
<text x="25.9" y="53.2">60206110193_7X</text>
<text x="15" y="55.3">4</text>
<text x="25.9" y="57.4">LD</text>
<text x="55.7" y="55.3">Altıköşe Baş Civata ISO 4017 M8 x 20</text>
<text x="135.9" y="55.3">4</text>
<text x="209.1" y="62.9">2</text>
<text x="126.9" y="166.8">1</text>
<text x="144.5" y="166.8">3</text>
<text x="165" y="166.8">4</text>
</g>
<g font-size="3.2">
<text x="153.6" y="186.8">80551003952_7XLD</text>
<text x="153.6" y="190.8">ARKA KAPI MONTAJI</text>
<text x="210.7" y="186.6">-</text>
<text x="154.3" y="194.8">/</text>
<text x="154.3" y="198.8">/ HRC</text>
<text x="230.8" y="202.8">14464.26</text>
</g>
<g font-size="2.8">
<text x="263.7" y="186.7">Ü.Adet:</text>
<text x="263.9" y="190.5">Vers.:</text>
<text x="211.5" y="194.5">Hammadde Adı:</text>
<text x="138.3" y="202.6">SON KAYIT:</text>
<text x="163.6" y="202.6">22 Eylül 2024 Pazar 00:12:10</text>
<text x="212.1" y="198.4">Sip. Ölçüsü:</text>
<text x="212.2" y="202.7">Ağırlık:</text>
</g>
<g font-size="2.6">
<text x="273.4" y="190.4">1</text>
<text x="265.9" y="194.4">GENEL TOLERANS</text>
<text x="264.2" y="198.5">DIN 7168 m T</text>
<text x="264.3" y="202.6">ÖLÇEK</text>
<text x="278.5" y="202.6">1:20</text>
<text x="286.5" y="202.6">A4</text>
</g>
<g font-size="2.5">
<text x="138.3" y="186.4">Parça Kodu:</text>
<text x="138.3" y="190.5">Parça Adı:</text>
<text x="201.2" y="186.5">Ü.Kodu:</text>
<text x="138.3" y="194.5">Kaplama Şekli:</text>
<text x="138.3" y="198.6">Isıl İşlem:</text>
<text x="6.7" y="206.7">D:\Onedrive\OneDrive - gazi.edu.tr\My_Design\Arsiv\DP70XLD_4ST_OAU\</text>
</g>
</svg>
